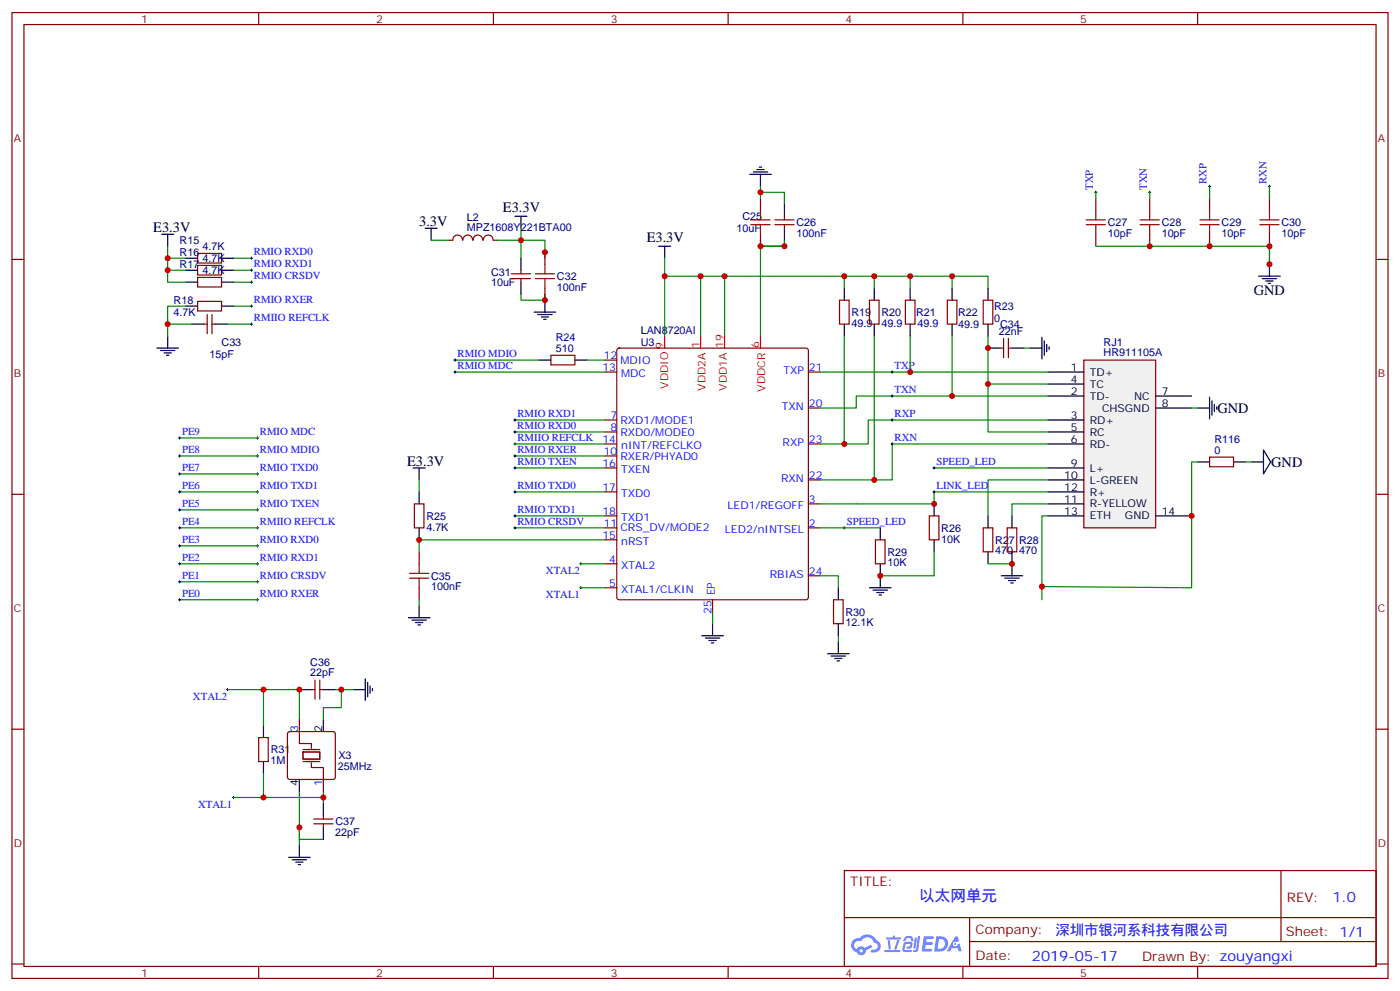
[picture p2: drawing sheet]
<svg xmlns="http://www.w3.org/2000/svg" width="412mm" height="292mm" viewBox="0 0 412 292" stroke-linecap="round" stroke-linejoin="round" font-family="sans-serif">
<g fill="none" stroke="#870000" stroke-width=".35">
<path d="M3.5 3.7h405.4v284.3h-405.4zM7.1 7.2h398.2v277.3h-398.2zM76.2 3.7v3.5M145.3 3.7v3.5M214.5 3.7v3.5M283.6 3.7v3.5M352.8 3.7v3.5M3.5 76.4h3.6M405.3 76.4h3.6M3.5 145.5h3.6M405.3 145.5h3.6M3.5 214.7h3.6"/>
<path d="M405.3 214.7h3.6M248.7 256.3h156.6v28.2h-156.6zM377.3 256.3v20.9M248.7 270.1h156.5M285.6 277.2h119.6M285.6 270.1v14.2M3.5 283.8h3.6M76.2 284.5v3.5M145.3 284.5v3.5M214.5 284.5v3.5M283.6 284.5v3.5M352.8 284.5v3.5"/>
<path d="M405.3 283.8h3.6"/>
</g>
<g fill="#5487ff">
<path d="M272.1 275.6h2.6l.3 .2-.1 .6h-2l-.1 1h1.6l.4 .4-.4 .3h-1.7l-.2 1.2 1.8 .1 .3 .3-.2 .4h-2.9z"/>
<path d="M281.4 275.7h.7l.4 1.3-.7 .3a.74 .74 0 0 0-1.1 .3 .74 .74 0 0 0 .5 1.1 .74 .74 0 0 0 .9-.7l.5-.3 .7 2.4h-.9l-.2-1h-1.9l-.5 1h-.9z"/>
<path d="M269.5 276.1h.6l-.4 2.9a.31 .31 0 0 1-.3 .3 .31 .31 0 0 1-.3-.3z"/>
<path d="M270.4 275.6h.6l-.5 4a.89 .89 0 0 1-.7 .7 .89 .89 0 0 1-.9-.3l1-.5z"/>
<path d="M266.8 275.8l.6-.2 1.2 .1 .5 1.3-.6 .1-.4-.9-1 .1a.95 .95 0 0 1-1 .8l-.1-.2z"/>
<path d="M266.4 277.5l1.8-.2a1.04 1.04 0 0 1 .6 1.1 1.04 1.04 0 0 1-.8 .9h-.7a.29 .29 0 0 1-.3-.4 .29 .29 0 0 1 .3-.2h.7l.2-.8h-1.4l-.4 1.7 1.9 .1a.29 .29 0 0 1 .3 .3 .29 .29 0 0 1-.3 .3h-2l-.4-.3 .2-2.1z"/>
<path d="M260.5 279.7h4.4a.3 .3 0 0 1 .3 .3 .3 .3 0 0 1-.3 .3h-4.3z"/>
<path d="M264.3 276.8h.6l-.5 1.6a1.02 1.02 0 0 1-.7 1.2l-.2-.3z"/>
<path d="M261.5 276.8h.6l.3 2.4-.3 .3-.3-.2z"/>
<path d="M261.1 276h1.9l.2-.5h.5l-.1 .5h1.5a.29 .29 0 0 1 .3 .3 .29 .29 0 0 1-.3 .3h-3.9z"/>
<path d="M275.8 275.6l-.6 4.5h1.4a2.27 2.27 0 0 0 2.7-2.3 2.27 2.27 0 0 0-2.7-2.2zM276.6 276.4a1.5 1.5 0 0 1 1.8 1.6 1.5 1.5 0 0 1-1.9 1.3h-.3z"/>
<path d="M251.4 276.8a2.09 2.09 0 0 0 1 3.5 1.37 1.37 0 0 0 1.5 .9 1.37 1.37 0 0 0 1.1-1.4l2-1-.5-.7-1.8 1a1.4 1.4 0 0 0-2.3 .4 1.32 1.32 0 0 1-.6-1.9 1.32 1.32 0 0 1 1.9-.4 2.02 2.02 0 0 1 2-1.3 2.02 2.02 0 0 1 1.8 1.6 1.09 1.09 0 0 1 1.1 1.4 1.09 1.09 0 0 1-1.6 .7 .41 .41 0 0 0-.5 .3 .41 .41 0 0 0 .4 .5 1.89 1.89 0 0 0 2.4-1.2 1.89 1.89 0 0 0-1.2-2.4 2.98 2.98 0 0 0-5-.6l-1 .1zM253.2 279.9a.52 .52 0 0 1 1 0 .52 .52 0 0 1-1 0z"/>
<circle cx="281.4" cy="277.9" r=".28"/>
</g>
<path d="M319.3 106h21.1v49.4h-21.1z" fill="#f0f0f0" stroke="#870000" stroke-width=".35"/>
<g fill="none" stroke="#000" stroke-width=".35">
<path d="M220.8 51.3h6.4M221.9 50.6h4.2M223 49.9h2.1M223.7 49.2h.7M224 51.3v3.6M47.6 69h3.6M49.4 69v3.5M54.7 76h3.5M54.7 79.6h3.5M65.3 76h3.5M65.3 79.6h3.5M125.2 67.2h3.6"/>
<path d="M127 67.2v3.5M151.7 63.7h3.5M153.5 63.7v3.5M153.5 76v3.6M194 72.5h3.6M195.8 72.5v3.5M231.1 60.1v3.6M231.1 67.2v3.5M373.9 77.8v3.5M49.4 99v3.5M54.7 83.1h3.5M54.7 90.1h3.5"/>
<path d="M56.4 95.4h3.6M63.5 95.4h3.5M65.3 83.1h3.5M65.3 90.1h3.5M153.5 83.1v3.5M157.3 91.9h6.4M158.4 92.6h4.2M159.5 93.3h2.1M160.2 94h.7M160.5 88.4v3.5M248.7 84.8v3.6M248.7 95.4v3.6"/>
<path d="M257.5 84.8v3.6M257.5 95.4v3.6M268.1 84.8v3.6M268.1 95.4v3.6M280.5 84.8v3.6M280.5 95.4v3.6M291 84.8v3.6M291 95.4v3.6M306.9 99.3v6.4M370.8 81.3h6.3M371.8 82h4.3M372.9 82.7h2.1"/>
<path d="M373.6 83.4h.7M46.2 102.5h6.4M47.3 103.2h4.2M48.3 103.9h2.1M49 104.6h.7M158.7 106h3.6M169.3 106h3.6M291 102.5h3.6M298.1 102.5h3.5M303.4 102.5h3.5M307.6 100.4v4.2M308.3 101.4v2.1"/>
<path d="M308.7 109.5h10.6M308.7 116.6h10.6M308.7 113.1h10.6M309 102.1v.7M340.4 116.6h10.6M356.3 116.9v6.4M357 118v4.2M357.7 119.1v2.1M358.4 119.8v.7M121.7 137.8h3.5M123.5 137.8v3.5M308.7 123.6h10.6"/>
<path d="M308.7 127.2h10.6M308.7 130.7h10.6M308.7 137.8h10.6M340.4 120.1h10.6M352.8 120.1h3.5M352.8 136h3.5M363.4 136h3.5M368.7 136h3.5M372.2 132.5l2.1 3.5-2.1 3.5zM123.5 144.8v3.5M123.5 155.4v3.5M259.3 155.4v3.5"/>
<path d="M275.2 148.3v3.6M275.2 158.9v3.6M291 151.9v3.5M298.1 151.9v3.5M308.7 141.3h10.6M308.7 144.8h10.6M308.7 148.3h10.6M308.7 151.9h10.6M340.4 151.9h10.6M123.5 178.3v3.6M246.9 173v3.6M256.1 173h6.4"/>
<path d="M257.2 173.7h4.2M258.2 174.4h2.1M258.9 175.2h.7M259.3 166v7M291 162.5v3.5M294.9 169.5h6.4M296 170.2h4.2M297 170.9h2.2M297.7 171.6h.7M298.1 162.5v7M107.6 199.8v6.4M120.3 181.9h6.3"/>
<path d="M121.4 182.6h4.2M122.4 183.3h2.1M123.1 184h.7M206.7 187.1h6.4M207.8 187.9h4.2M208.8 188.6h2.2M209.5 189.3h.8M209.9 183.6v3.5M243.8 192.4h6.3M244.8 193.1h4.3M245.9 193.9h2.1M246.6 194.6h.7"/>
<path d="M246.9 183.6v3.5M246.9 188.9v3.5M77.6 213.6v3.5M88.2 203h3.5M95.2 203h3.6M95.2 211.8v3.6M104.1 203h3.5M108.3 200.9v4.2M109 202v2.1M109.7 202.7v.7M77.6 224.2v3.5M88.2 229.5v3.5"/>
<path d="M95.2 236.5v3.6M85 252.4h6.4M86.1 253.1h4.2M87.1 253.8h2.2M87.8 254.5h.7M88.2 248.9v3.5M95.2 243.6v3.5"/>
</g>
<g fill="none" stroke="#870000" stroke-width=".35">
<path d="M224 58.4v3.5M322.8 58.4v3.5M338.7 58.4v3.5M356.3 58.4v3.5M373.9 58.4v3.5M58.2 74.6h7.1v2.8h-7.1zM58.2 78.1h7.1v2.9h-7.1zM136.2 70.7a1.41 1.41 0 0 0-1.4-1.5 1.41 1.41 0 0 0-1.4 1.5h-1.1M136.4 70.7a1.41 1.41 0 0 1 1.4-1.5 1.41 1.41 0 0 1 1.4 1.5M139.4 70.7a1.41 1.41 0 0 1 1.4-1.5 1.41 1.41 0 0 1 1.4 1.5M142.4 70.7a1.41 1.41 0 0 1 1.4-1.5 1.41 1.41 0 0 1 1.4 1.5M145.3 70.7h1.1"/>
<path d="M153.5 79.6v1M160.5 74.3v3.5M224 69v3.5M228.2 66.1h5.7M228.2 64.7h5.7M231.1 63.7v1M231.1 66.1v1.1M322.8 69v3.5M338.7 69v3.5M356.3 69v3.5M373.9 69v3.5M58.2 81.7h7.1v2.8h-7.1z"/>
<path d="M58.2 88.7h7.1v2.8h-7.1zM60 95.4h1M61 92.6v5.6M62.4 92.6v5.6M62.4 95.4h1.1M150.6 82h5.7M150.6 80.6h5.7M153.5 82v1.1M160.5 84.8v3.6M247.3 88.4h2.8v7h-2.8zM256.1 88.4h2.8v7h-2.8zM266.7 88.4h2.8v7h-2.8z"/>
<path d="M279 88.4h2.9v7h-2.9zM289.6 88.4h2.9v7h-2.9zM295.6 99.7v5.6M297 99.7v5.6M162.3 104.6h7v2.8h-7zM178.2 106h3.5M178.2 109.5h3.5M181.9 102.7l.5-.2h55l.5 .2 .2 .5v72.7l-.2 .5-.5 .2h-55l-.5-.3-.2-.4v-72.7zM238.1 109.5h3.6M294.6 102.5h1M297 102.5h1.1M178.2 127.2h3.5"/>
<path d="M178.2 130.7h3.5M178.2 134.2h3.5M178.2 137.8h3.5M178.2 123.6h3.5M238.1 130.7h3.6M238.1 120.1h3.6M356.3 134.6h7.1v2.8h-7.1zM122.1 148.3h2.8v7.1h-2.8zM178.2 144.8h3.5M178.2 151.9h3.5M178.2 155.4h3.5M178.2 158.9h3.5"/>
<path d="M238.1 155.4h3.6M238.1 148.3h3.6M238.1 141.3h3.6M257.9 158.9h2.8v7.1h-2.8zM273.8 151.9h2.8v7h-2.8zM289.6 155.4h2.9v7.1h-2.9zM296.7 155.4h2.8v7.1h-2.8zM123.5 162.5v3.5M123.5 173v3.6M178.2 173h3.5M178.2 166h3.5M209.9 176.6v3.5"/>
<path d="M238.1 169.5h3.6M245.5 176.6h2.9v7h-2.9zM76.2 217.1h2.8v7.1h-2.8zM84.9 215.6l.5-.2h12.7l.5 .2 .2 .5v12.7l-.3 .5-.4 .2h-12.7l-.5-.3-.2-.4v-12.7zM88.2 211.8v3.6M91.7 203h1.1M92.8 200.2v5.6M94.2 200.2v5.6M94.2 203h1M95.2 229.5v3.5M92.4 242.5h5.7M92.4 241.1h5.7"/>
<path d="M95.2 240.1v1M95.2 242.5v1.1"/>
</g>
<path d="M195.8 99v3.5M206.4 99v3.5M213.4 99v3.5M224 99v3.5" fill="none" stroke="#f00" stroke-width=".35"/>
<g fill="none" stroke="#008700" stroke-width=".35">
<path d="M224 56.6h7.1v3.5M224 54.9v3.5M322.8 56.6v1.8M338.7 56.6v1.8M356.3 54.9v3.5M373.9 54.9v3.5M49.4 76h5.3M49.4 79.6h5.3M49.4 72.5v10.6h5.3M68.8 76h5.3M68.8 79.6h5.3M127 70.7h5.3"/>
<path d="M153.5 76v-5.3h7v5.3M153.5 67.2v3.5h-7.1M195.8 76v5.3M224 70.7v1.8h7.1h-7.1v26.5M231.1 70.7v1.8M322.8 72.5h51.1v5.3v-5.3M49.4 95.4v3.6M54.7 90.1h-5.3v5.3h7M67 95.4h7.1M68.8 83.1h5.3M68.8 90.1h5.3M153.5 86.6v1.8h7v-1.8"/>
<path d="M195.8 99v-17.7h10.6v17.7M206.4 81.3h7v17.7M213.4 81.3h35.3v3.5M248.7 81.3h31.8v3.5M248.7 99v31.7M257.5 81.3v3.5M257.5 99v42.3M268.1 81.3v3.5M268.1 99v10.5M280.5 81.3h10.5v3.5M280.5 99v17.6M291 99v14.1h17.7"/>
<path d="M134.1 109.5h44.1M134.1 106h24.6M172.9 106h5.3M241.7 109.5h67M291 113.1v14.1h17.7M301.6 102.5h1.8M308.7 116.6h-56.5v3.5h-10.5M52.9 134.2h22.9M52.9 139.5h22.9M52.9 128.9h22.9M151.7 123.6h26.5M151.7 137.8h26.5"/>
<path d="M151.7 127.2h26.5M151.7 134.2h26.5M151.7 130.7h26.5M275.2 137.8h33.5M308.7 130.7h-45.9v10.6h-21.1M308.7 123.6h-52.9v7.1h-14.1M351 120.1h1.8M352.8 136h-1.8v37l-44.1-.3M366.9 136h1.8M52.9 155.4h22.9M52.9 144.8h22.9M52.9 150.1h22.9"/>
<path d="M123.5 141.3v3.5M151.7 155.4h26.5M151.7 144.8h26.5M151.7 151.9h26.5M178.2 158.9h-54.7v3.6M241.7 155.4h17.6M308.7 151.9h-1.8v24.7M308.7 148.3h-10.6v3.6M308.7 141.3h-17.7v10.6M308.7 144.8h-33.5v3.5h-33.5M52.9 166h22.9M52.9 176.6h22.9"/>
<path d="M52.9 171.3h22.9M52.9 160.7h22.9M123.5 176.6v1.7M171.1 173h7.1M171.1 166h7.1M241.7 169.5h5.2v3.5M275.2 162.5v7h-15.9M291 166h7.1M209.9 180.1v3.5M246.9 187.1v1.8M67 203h21.2v8.8M77.6 203v10.6"/>
<path d="M98.8 203h1.7v5.3h-5.3v3.5M100.5 203h3.6M68.8 234.8h26.4v1.7M77.6 227.7v7.1M88.2 233v15.9M95.2 233v1.8M88.2 243.6v3.5h7"/>
</g>
<g fill="none" stroke="#000" stroke-width=".29">
<path d="M322.4 56.6h.7M322.8 56.3v.7M338.3 56.6h.7M338.7 56.3v.7M356 54.9h.7M356.3 54.5v.7M373.6 54.9h.7M373.9 54.5v.7M73.7 76h.7M73.7 79.6h.7M74.1 75.7v.7M74.1 79.2v.7"/>
<path d="M73.7 83.1h.7M73.7 90.1h.7M73.7 95.4h.7M74.1 82.7v.7M74.1 89.8v.7M74.1 95.1v.7M133.7 109.5h.7M133.7 106h.7M134.1 105.7v.7M134.1 109.2v.7M262.5 109.5h.7M262.5 116.6h.7"/>
<path d="M262.8 109.2v.7M262.8 116.2v.7M52.6 134.2h.7M52.6 139.5h.7M52.6 128.9h.7M52.9 128.6v.7M52.9 133.9v.7M52.9 139.2v.7M75.5 134.2h.7M75.5 139.5h.7M75.5 128.9h.7M75.8 128.6v.7"/>
<path d="M75.8 133.9v.7M75.8 139.2v.7M151.3 134.2h.7M151.3 123.6h.7M151.3 127.2h.7M151.3 137.8h.7M151.3 130.7h.7M151.7 123.3v.7M151.7 126.8v.7M151.7 130.4v.7M151.7 133.9v.7M151.7 137.4v.7"/>
<path d="M262.5 123.6h.7M262.5 130.7h.7M262.8 123.3v.7M262.8 130.4v.7M274.8 137.8h.7M275.2 137.4v.7M52.6 144.8h.7M52.6 155.4h.7M52.6 150.1h.7M52.9 144.5v.7M52.9 149.8v.7M52.9 155v.8"/>
<path d="M75.5 144.8h.7M75.5 155.4h.7M75.5 150.1h.7M75.8 144.5v.7M75.8 149.8v.7M75.8 155v.8M151.3 144.8h.7M151.3 151.9h.7M151.3 155.4h.7M151.7 144.5v.7M151.7 151.5v.7M151.7 155v.8"/>
<path d="M248.4 155.4h.7M248.7 155v.8M274.8 144.8h.7M275.2 144.5v.7M52.6 166h.7M52.6 176.6h.7M52.6 171.3h.7M52.6 160.7h.7M52.9 160.3v.7M52.9 165.6v.7M52.9 170.9v.7M52.9 176.2v.7"/>
<path d="M75.5 166h.7M75.5 176.6h.7M75.5 171.3h.7M75.5 160.7h.7M75.8 160.3v.7M75.8 165.6v.7M75.8 170.9v.7M75.8 176.2v.7M170.7 173h.7M170.7 166h.7M171.1 165.6v.7M171.1 172.7v.7"/>
<path d="M66.7 203h.7M67 202.7v.7M68.4 234.8h.7M68.8 234.4v.7"/>
</g>
<g fill="none" stroke="#a10000" stroke-width=".35">
<path d="M160.5 77.8v2.8M221.2 64.7h5.6M221.2 66.1h5.6M224 61.9v2.8M224 66.1v2.9M320 64.7h5.6M320 66.1h5.6M322.8 61.9v2.8M322.8 66.1v2.9M335.8 64.7h5.7M335.8 66.1h5.7M338.7 61.9v2.8"/>
<path d="M338.7 66.1v2.9M353.5 64.7h5.6M353.5 66.1h5.6M356.3 61.9v2.8M356.3 66.1v2.9M371.1 64.7h5.7M371.1 66.1h5.7M373.9 61.9v2.8M373.9 66.1v2.9M157.7 82h5.6M157.7 80.6h5.6M160.5 82v2.8"/>
<path d="M120.6 170.2h5.7M120.6 168.8h5.7M123.5 166v2.8M123.5 170.2v2.8"/>
</g>
<path d="M88.2 215.4v3.5h3.5v1.4M89.3 221.4h4.9v2.1h-4.9zM89.3 224.2h4.9M89.3 220.7h4.9M91.7 224.5v1.5h3.5v3.5" fill="none" stroke="#870012" stroke-width=".35"/>
<g fill="#c00">
<circle cx="351" cy="151.9" r=".88"/>
<circle cx="298.1" cy="166" r=".88"/>
<circle cx="88.2" cy="203" r=".88"/>
<circle cx="224" cy="56.6" r=".88"/>
<circle cx="231.1" cy="72.5" r=".88"/>
<circle cx="224" cy="72.5" r=".88"/>
<circle cx="373.9" cy="77.8" r=".88"/>
<circle cx="356.3" cy="72.5" r=".88"/>
<circle cx="373.9" cy="72.5" r=".88"/>
<circle cx="49.4" cy="79.6" r=".88"/>
<circle cx="49.4" cy="76" r=".88"/>
<circle cx="49.4" cy="95.4" r=".88"/>
<circle cx="95.3" cy="234.8" r=".88"/>
<circle cx="77.6" cy="203" r=".88"/>
<circle cx="88.2" cy="243.6" r=".88"/>
<circle cx="257.5" cy="141.3" r=".88"/>
<circle cx="100.5" cy="203" r=".88"/>
<circle cx="213.4" cy="81.3" r=".88"/>
<circle cx="206.4" cy="81.3" r=".88"/>
<circle cx="160.5" cy="88.4" r=".88"/>
<circle cx="153.5" cy="70.7" r=".88"/>
<circle cx="248.7" cy="81.3" r=".88"/>
<circle cx="291" cy="113.1" r=".88"/>
<circle cx="268.1" cy="109.5" r=".88"/>
<circle cx="280.5" cy="116.6" r=".88"/>
<circle cx="77.6" cy="234.8" r=".88"/>
<circle cx="338.7" cy="72.5" r=".88"/>
<circle cx="195.8" cy="81.3" r=".88"/>
<circle cx="275.2" cy="148.3" r=".88"/>
<circle cx="160.5" cy="74.3" r=".88"/>
<circle cx="268.1" cy="81.3" r=".88"/>
<circle cx="257.5" cy="81.3" r=".88"/>
<circle cx="248.7" cy="130.7" r=".88"/>
<circle cx="291" cy="102.5" r=".88"/>
<circle cx="280.5" cy="81.3" r=".88"/>
<circle cx="259.3" cy="169.5" r=".88"/>
<circle cx="123.5" cy="158.9" r=".88"/>
<circle cx="306.9" cy="172.7" r=".88"/>
</g>
<text font-size="4.6" fill="#00f" x="270.8" y="265.3">以太网单元</text>
<g font-size="4.2">
<text x="148.2" y="62.5">E3.3V</text>
<text x="45.2" y="68.3">E3.3V</text>
<text x="123.5" y="66.5">3.3V</text>
<text x="190.5" y="71.3">E3.3V</text>
<text x="369.4" y="87">GND</text>
<text x="358.6" y="121.6">GND</text>
<text x="119.9" y="137.1">E3.3V</text>
<text x="374.5" y="137.4">GND</text>
</g>
<g font-size="4.2" fill="#00f">
<text x="392.5" y="265.6">1.0</text>
<text x="310.9" y="275.1">深圳市银河系科技有限公司</text>
<text x="304" y="282.9">2019-05-17</text>
</g>
<g font-size="3.9" fill="#800">
<text x="250.5" y="260.9">TITLE:</text>
<text x="379.1" y="265.6">REV:</text>
<text x="287.4" y="275.1">Company:</text>
<text x="378.7" y="275.7">Sheet: 1/1</text>
<text x="287.4" y="282.8">Date:</text>
<text x="336.4" y="282.8">Draw</text>
<text x="346.6" y="282.8">n By: zouyangxi</text>
</g>
<g font-size="3.2" fill="#800">
<text x="41.6" y="6.7">1</text>
<text x="110.8" y="6.7">2</text>
<text x="179.9" y="6.7">3</text>
<text x="249.1" y="6.7">4</text>
<text x="318.2" y="6.7">5</text>
<text x="4.1" y="41.8">A</text>
<text x="405.9" y="41.8">A</text>
<text x="4.1" y="110.9">B</text>
<text x="405.9" y="110.9">B</text>
<text x="4.1" y="180.1">C</text>
<text x="405.9" y="180.1">C</text>
<text x="4.1" y="249.2">D</text>
<text x="405.9" y="249.2">D</text>
<text x="41.6" y="287.5">1</text>
<text x="110.8" y="287.5">2</text>
<text x="179.9" y="287.5">3</text>
<text x="249.1" y="287.5">4</text>
<text x="318.2" y="287.5">5</text>
</g>
<g font-size="3.2" fill="#00f">
<text x="321.9" y="55.9" transform="rotate(-90 321.9 55.9)">TXP</text>
<text x="337.8" y="55.9" transform="rotate(-90 337.8 55.9)">TXN</text>
<text x="355.4" y="54.2" transform="rotate(-90 355.4 54.2)">RXP</text>
<text x="373.1" y="54.1" transform="rotate(-90 373.1 54.1)">RXN</text>
<text x="74.8" y="75.1">RMIO RXD0</text>
<text x="74.8" y="82.2">RMIO CRSDV</text>
<text x="74.8" y="78.7">RMIO RXD1</text>
<text x="74.8" y="89.3">RMIO RXER</text>
<text x="74.8" y="94.5">RMIIO REFCLK</text>
<text x="134.8" y="105.1">RMIO MDIO</text>
<text x="177.8" y="105.7">12</text>
<text x="182.7" y="107.1">MDIO</text>
<text x="134.8" y="108.6">RMIO MDC</text>
<text x="177.5" y="109.2">13</text>
<text x="183" y="110.9">MDC</text>
<text x="230.8" y="110.2">TXP</text>
<text x="238.3" y="109.2">21</text>
<text x="263.5" y="108.7">TXP</text>
<text x="238.3" y="119.8">20</text>
<text x="263.5" y="115.7">TXN</text>
<text x="152.4" y="122.8">RMIO RXD1</text>
<text x="179.8" y="123.3">7</text>
<text x="182.7" y="124.7">RXD1/MODE1</text>
<text x="230.3" y="120.8">TXN</text>
<text x="263.5" y="122.8">RXP</text>
<text x="53.6" y="128.1">PE9</text>
<text x="76.6" y="128">RMIO MDC</text>
<text x="152.4" y="126.3">RMIO RXD0</text>
<text x="152.4" y="129.8">RMIIO REFCLK</text>
<text x="177.5" y="130.4">14</text>
<text x="179.8" y="126.8">8</text>
<text x="182.7" y="128.2">RXD0/MODE0</text>
<text x="230.5" y="131.4">RXP</text>
<text x="238.3" y="130.4">23</text>
<text x="263.5" y="129.8">RXN</text>
<text x="53.6" y="133.3">PE8</text>
<text x="76.6" y="133.3">RMIO MDIO</text>
<text x="152.4" y="136.9">RMIO TXEN</text>
<text x="152.4" y="133.4">RMIO RXER</text>
<text x="177.5" y="137.4">16</text>
<text x="177.8" y="133.9">10</text>
<text x="182.7" y="135.3">RXER/PHYAD0</text>
<text x="183" y="132.1">nINT/REFCLKO</text>
<text x="275.9" y="136.9">SPEED_LED</text>
<text x="53.6" y="138.6">PE7</text>
<text x="53.6" y="143.9">PE6</text>
<text x="76.6" y="143.9">RMIO TXD1</text>
<text x="76.6" y="138.6">RMIO TXD0</text>
<text x="152.4" y="143.9">RMIO TXD0</text>
<text x="183" y="139.2">TXEN</text>
<text x="230.1" y="142">RXN</text>
<text x="238.3" y="140.9">22</text>
<text x="275.9" y="143.9">LINK_LED</text>
<text x="53.6" y="149.2">PE5</text>
<text x="76.6" y="149.2">RMIO TXEN</text>
<text x="177.5" y="144.5">17</text>
<text x="183" y="146.2">TXD0</text>
<text x="214.3" y="149.8">LED1/REGOFF</text>
<text x="238.3" y="148">3</text>
<text x="53.6" y="154.5">PE4</text>
<text x="76.6" y="154.5">RMIIO REFCLK</text>
<text x="152.4" y="151">RMIO TXD1</text>
<text x="152.4" y="154.5">RMIO CRSDV</text>
<text x="177.5" y="151.5">18</text>
<text x="177.8" y="155">11</text>
<text x="183" y="153.3">TXD1</text>
<text x="238.3" y="155">2</text>
<text x="249.4" y="154.5">SPEED_LED</text>
<text x="53.6" y="159.8">PE3</text>
<text x="76.5" y="159.8">RMIO RXD0</text>
<text x="177.5" y="158.6">15</text>
<text x="182.7" y="156.5">CRS_DV/MODE2</text>
<text x="183" y="160.3">nRST</text>
<text x="213.5" y="156.8">LED2/nINTSEL</text>
<text x="53.6" y="165.1">PE2</text>
<text x="76.6" y="165.1">RMIO RXD1</text>
<text x="179.5" y="165.6">4</text>
<text x="183" y="167.4">XTAL2</text>
<text x="53.6" y="170.4">PE1</text>
<text x="76.6" y="170.4">RMIO CRSDV</text>
<text x="160.8" y="169.1">XTAL2</text>
<text x="179.5" y="172.7">5</text>
<text x="226.8" y="170.2">RBIAS</text>
<text x="238.3" y="169.2">24</text>
<text x="53.6" y="175.7">PE0</text>
<text x="76.6" y="175.7">RMIO RXER</text>
<text x="160.8" y="176.1">XTAL1</text>
<text x="183" y="174.4">XTAL1/CLKIN</text>
<text x="210.6" y="175.3" transform="rotate(-90 210.6 175.3)">EP</text>
<text x="209.5" y="180.8" transform="rotate(-90 209.5 180.8)">25</text>
<text x="56.8" y="206.2">XTAL2</text>
<text x="87.8" y="215.4" transform="rotate(-90 87.8 215.4)">3</text>
<text x="94.9" y="231.5" transform="rotate(-90 94.9 231.5)">1</text>
<text x="58.4" y="237.9">XTAL1</text>
</g>
<g font-size="3.2" fill="#000080">
<text x="137.5" y="65">L2</text>
<text x="218.7" y="64.9">C25</text>
<text x="52.9" y="72">R15</text>
<text x="137.5" y="68.1">MPZ1608Y221BTA00</text>
<text x="217" y="68.4">10uF</text>
<text x="234.6" y="69.7">100nF</text>
<text x="234.6" y="66.6">C26</text>
<text x="326.3" y="69.8">10pF</text>
<text x="326.3" y="66.6">C27</text>
<text x="342.2" y="69.8">10pF</text>
<text x="342.2" y="66.6">C28</text>
<text x="359.8" y="69.8">10pF</text>
<text x="359.8" y="66.6">C29</text>
<text x="377.5" y="69.8">10pF</text>
<text x="377.5" y="66.6">C30</text>
<text x="52.9" y="75.5">R16</text>
<text x="59.6" y="73.6">4.7K</text>
<text x="59.6" y="77.1">4.7K</text>
<text x="52.9" y="79">R17</text>
<text x="59.6" y="80.6">4.7K</text>
<text x="144.6" y="81.1">C31</text>
<text x="164" y="82.5">C32</text>
<text x="51.2" y="89.6">R18</text>
<text x="144.6" y="84.3">10uF</text>
<text x="164" y="85.6">100nF</text>
<text x="51.2" y="93.1">4.7K</text>
<text x="250.8" y="93">R19</text>
<text x="259.6" y="93">R20</text>
<text x="269.9" y="93.1">R21</text>
<text x="282.2" y="93.1">R22</text>
<text x="292.8" y="94.9">0</text>
<text x="292.8" y="91.4">R23</text>
<text x="65.3" y="101.9">C33</text>
<text x="163.7" y="100.3">R24</text>
<text x="188.7" y="98.4">LAN8720AI</text>
<text x="188.7" y="101.9">U3</text>
<text x="250.8" y="96.2">49.9</text>
<text x="259.6" y="96.2">49.9</text>
<text x="270.2" y="96.2">49.9</text>
<text x="282.2" y="96.7">49.9</text>
<text x="294.2" y="98.6">22nF</text>
<text x="294.6" y="96.7">C34</text>
<text x="325.1" y="101.7">RJ1</text>
<text x="61.7" y="105.5">15pF</text>
<text x="163.7" y="103.5">510</text>
<text x="325.1" y="105">HR911105A</text>
<text x="357.7" y="130.4">R116</text>
<text x="357.7" y="133.5">0</text>
<text x="125.6" y="153">R25</text>
<text x="125.6" y="156.2">4.7K</text>
<text x="277.3" y="159.7">10K</text>
<text x="277.3" y="156.5">R26</text>
<text x="293.2" y="160.1">R27</text>
<text x="300.2" y="160.1">R28</text>
<text x="261.4" y="166.8">10K</text>
<text x="261.4" y="163.6">R29</text>
<text x="293.2" y="163.2">470</text>
<text x="300.2" y="163.2">470</text>
<text x="127" y="173.8">100nF</text>
<text x="127" y="170.7">C35</text>
<text x="249.1" y="184.4">12.1K</text>
<text x="249.1" y="181.2">R30</text>
<text x="91.4" y="195.9">C36</text>
<text x="91.4" y="199.1">22pF</text>
<text x="79.7" y="221.8">R31</text>
<text x="79.7" y="225">1M</text>
<text x="99.5" y="226.7">25MHz</text>
<text x="99.7" y="223.6">X3</text>
<text x="98.8" y="243">C37</text>
<text x="98.8" y="246.1">22pF</text>
</g>
<g font-size="3.2" fill="#f00">
<text x="195.4" y="102.7" transform="rotate(-90 195.4 102.7)">9</text>
<text x="206" y="102.3" transform="rotate(-90 206 102.3)">1</text>
<text x="213.1" y="102.3" transform="rotate(-90 213.1 102.3)">19</text>
<text x="223.7" y="102.3" transform="rotate(-90 223.7 102.3)">6</text>
<text x="196.8" y="114.4" transform="rotate(-90 196.8 114.4)">VDDIO</text>
<text x="207.8" y="115" transform="rotate(-90 207.8 115)">VDD2A</text>
<text x="214.1" y="115" transform="rotate(-90 214.1 115)">VDD1A</text>
<text x="225.4" y="115.3" transform="rotate(-90 225.4 115.3)">VDDCR</text>
</g>
<g font-size="3.2">
<text x="315.5" y="109.2">1</text>
<text x="315.5" y="112.7">4</text>
<text x="321" y="110.6">TD+</text>
<text x="315.5" y="116.2">2</text>
<text x="321" y="117.7">TD-</text>
<text x="321" y="114.1">TC</text>
<text x="334.1" y="117.7">NC</text>
<text x="342.2" y="116.2">7</text>
<text x="342.2" y="119.8">8</text>
<text x="315.5" y="123.3">3</text>
<text x="321" y="124.7">RD+</text>
<text x="324.6" y="121.2">CHSGND</text>
<text x="315.5" y="126.8">5</text>
<text x="315.5" y="130.4">6</text>
<text x="321" y="128.2">RC</text>
<text x="321" y="131.8">RD-</text>
<text x="315.5" y="137.4">9</text>
<text x="313.5" y="140.9">10</text>
<text x="321" y="138.8">L+</text>
<text x="321" y="142.3">L-GREEN</text>
<text x="313.5" y="144.5">12</text>
<text x="313.5" y="148">11</text>
<text x="321" y="145.9">R+</text>
<text x="321" y="149.4">R-YELLOW</text>
<text x="313.5" y="151.5">13</text>
<text x="321" y="152.9">ETH</text>
<text x="331.4" y="152.9">GND</text>
<text x="342.2" y="151.5">14</text>
<text x="94.9" y="215.4" transform="rotate(-90 94.9 215.4)">2</text>
<text x="87.8" y="231.5" transform="rotate(-90 87.8 231.5)">4</text>
</g>
</svg>
